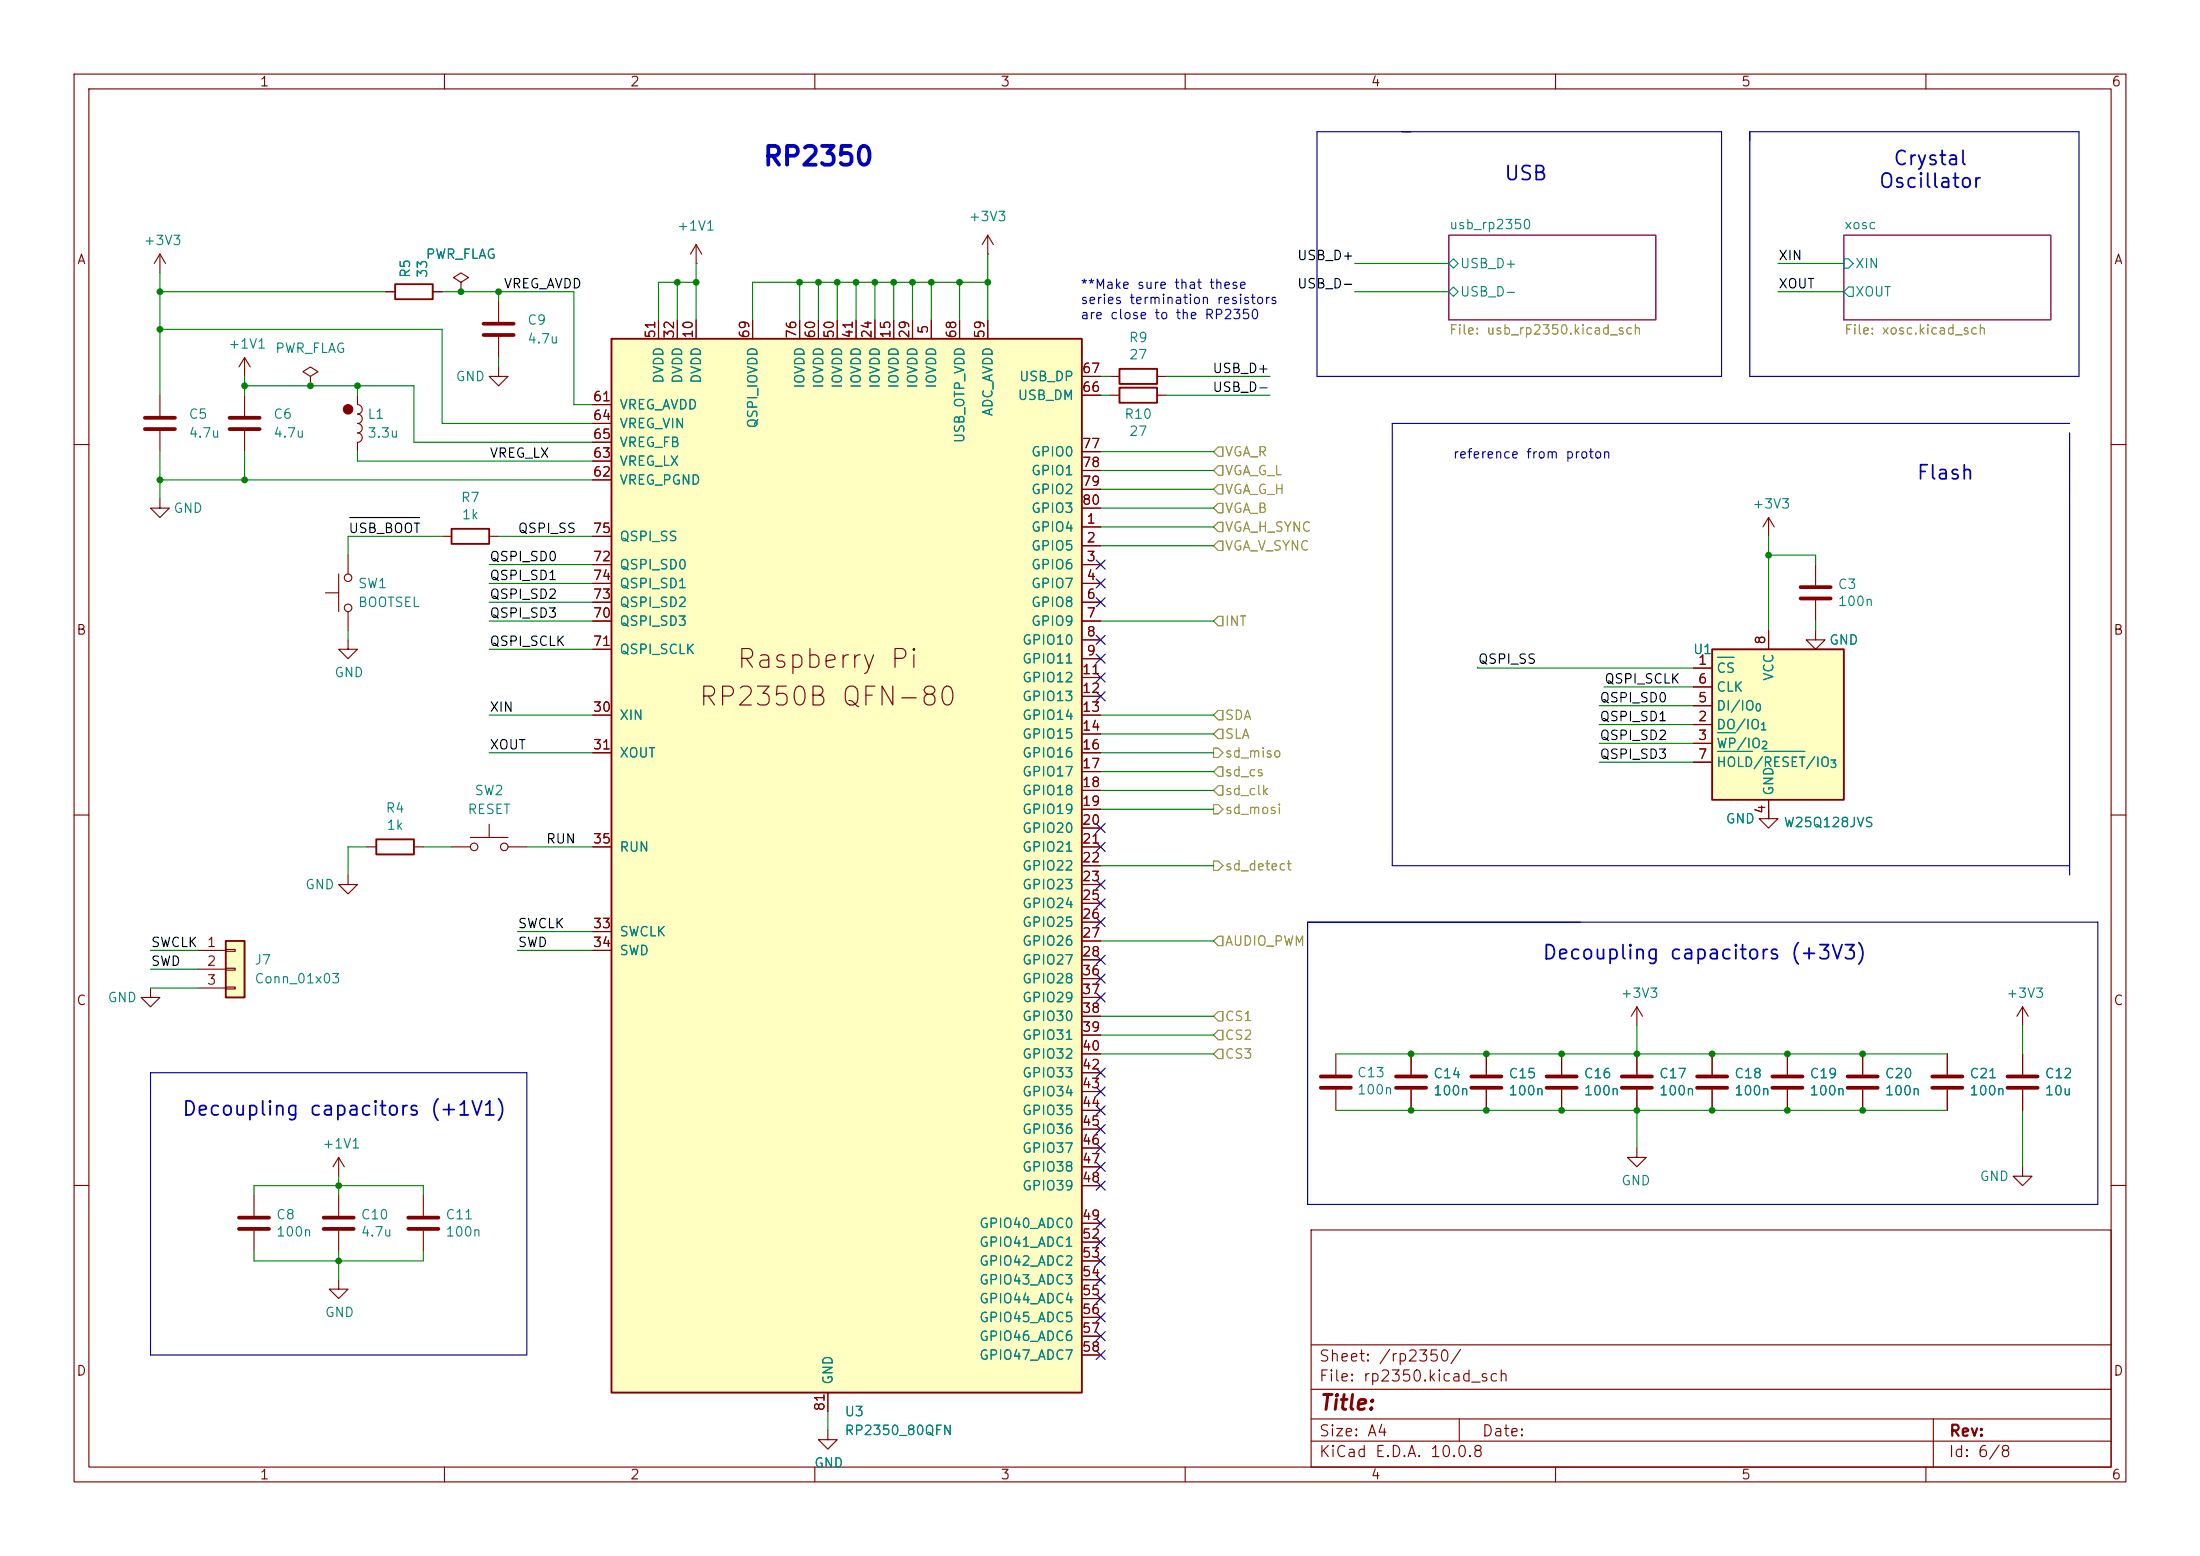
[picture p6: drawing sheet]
<svg xmlns="http://www.w3.org/2000/svg" width="297mm" height="210mm" viewBox="0 0 297 210" stroke-linecap="round" stroke-linejoin="round" font-family="sans-serif">
<g fill="none" stroke="#840000" stroke-width=".15">
<path d="M10 10h277v190h-277zM12 12h273v186h-273zM60 10v2M110 10v2M160 10v2M210 10v2M260 10v2M10 60h2M285 60h2M10 110h2M285 110h2M10 160h2"/>
<path d="M177 166h108v32h-108zM285 160h2M60 198v2M110 198v2M160 198v2M177 194.5h108M177 191.5h108M177 187.5h108M177 181.5h108M197 191.5v3M210 198v2M260 198v2"/>
<path d="M261 191.5v6.5"/>
</g>
<path d="M195.6 31.8h27.9v11.4h-27.9zM248.9 31.8h28v11.4h-28z" fill="none" stroke="#840084" stroke-width=".15"/>
<circle cx="47" cy="55.2" r=".63" fill="#840000"/>
<path d="M195.6 31.8h27.9v11.4h-27.9zM248.9 31.8h28v11.4h-28z" fill="none" stroke="#840084" stroke-width=".15"/>
<path d="M195.6 39.4l.6-.7 .6 .7-.6 .6zM195.6 35.6l.6-.7 .6 .7-.6 .6zM248.9 34.9h.7l.6 .7-.6 .6h-.7zM249.6 38.7h.6v1.3h-.6l-.7-.6z" fill="none" stroke="#008484" stroke-width=".15"/>
<g fill="none" stroke="#840000" stroke-width=".51">
<path d="M243.1 79.2h4M243.1 80.8h4M178.3 145.3h4.1M178.3 146.8h4.1M229.1 145.3h4.1M229.1 146.8h4.1M239.3 145.3h4M239.3 146.8h4M249.4 145.3h4.1M249.4 146.8h4.1M260.9 145.3h4M260.9 146.8h4"/>
<path d="M271 145.3h4.1M271 146.8h4.1M32.3 164.3h4M32.3 165.9h4M43.7 164.3h4.1M43.7 165.9h4.1M55.1 164.3h4.1M55.1 165.9h4.1"/>
</g>
<g fill="none" stroke="#840000" stroke-width=".15">
<path d="M94 35.6h.1M94 33l-.8 1.3M94 33l.7 1.3M94 33v2.6M133.3 34.3h.1M133.3 31.8l-.7 1.2M133.3 31.8l.8 1.2M133.3 31.8v2.5M149.9 53.3h1.2M156.2 53.3h1.3M21.6 67.3v1.3h-1.3l1.3 1.3 1.3-1.3h-1.3M238.8 69.9l-.8 1.2"/>
<path d="M238.8 69.9l.7 1.2M238.8 69.9v2.5M245.1 76.2v2.8M47 86.4v1.2h1.3l-1.3 1.3-1.3-1.3h1.3M245.1 85.1v1.3h1.3l-1.3 1.2-1.3-1.2h1.3M245.1 81v2.8M238.8 109.2v1.3h1.2l-1.2 1.3-1.3-1.3h1.3M20.3 133.4v1.2h1.3l-1.3 1.3-1.3-1.3h1.3M273 135.9v2.5M273 135.9l-.7 1.3M273 135.9l.8 1.3M180.3 142.2v2.8"/>
<path d="M180.3 147.1v2.8M231.1 142.2v2.8M231.1 147.1v2.8M241.3 142.2v2.8M241.3 147.1v2.8M251.5 142.2v2.8M251.5 147.1v2.8M262.9 142.2v2.8M262.9 147.1v2.8M273 157.5v1.3h1.3l-1.3 1.2-1.2-1.2h1.2M273 142.2v2.8M273 147.1v2.8"/>
<path d="M34.3 161.3v2.8M34.3 166.1v2.8M45.7 172.7v1.3h1.3l-1.3 1.3-1.3-1.3h1.3M45.7 161.3v2.8M45.7 166.1v2.8M57.1 161.3v2.8M57.1 166.1v2.8M111.8 193v1.3h1.2l-1.2 1.3-1.3-1.3h1.3"/>
</g>
<path d="M151.1 52.3h5.1v2.1h-5.1z" fill="none" stroke="#840000" stroke-width=".25"/>
<path d="M82.5 45.7h63.5v142.3h-63.5z" fill="#ffffc2"/>
<path d="M53.3 38.4h5.1v2h-5.1zM82.5 45.7h63.5v142.3h-63.5zM61 71.4h5v2h-5zM50.8 113.3h5.1v2h-5.1z" fill="none" stroke="#840000" stroke-width=".25"/>
<g fill="none" stroke="#840000" stroke-width=".15">
<path d="M52.1 39.4h1.2M58.4 39.4h1.3M62.2 38.1l1-.6-1-.7-1 .7 1 .6v1.3M62.2 39.4h.1M80 54.6h2.5M80 57.2h2.5M80 59.7h2.5M88.9 43.2v2.5M91.4 43.2v2.5M94 43.2v2.5M101.6 43.2v2.5M107.9 43.2v2.5"/>
<path d="M110.5 43.2v2.5M113 43.2v2.5M115.6 43.2v2.5M118.1 43.2v2.5M120.6 43.2v2.5M123.2 43.2v2.5M125.7 43.2v2.5M129.5 43.2v2.5M133.3 43.2v2.5M146 53.3h2.6M146 50.8h2.6M59.7 72.4h1.3"/>
<path d="M66 72.4h1.3M80 76.2h2.5M80 78.7h2.5M80 64.8h2.5M80 62.2h2.5M80 72.4h2.5M146 71.1h2.6M146 73.7h2.6M146 76.2h2.6M146 78.7h2.6M146 61h2.6M146 63.5h2.6"/>
<path d="M146 66h2.6M146 68.6h2.6M80 81.3h2.5M80 83.8h2.5M80 96.5h2.5M80 87.6h2.5M146 81.3h2.6M146 83.8h2.6M146 86.4h2.6M146 88.9h2.6M146 91.4h2.6M146 94h2.6"/>
<path d="M146 96.5h2.6M146 99.1h2.6M47 118.1v1.3h1.3l-1.3 1.3-1.3-1.3h1.3M49.5 114.3h1.3M55.9 114.3h1.2M80 101.6h2.5M80 114.3h2.5M146 101.6h2.6M146 104.1h2.6M146 106.7h2.6M146 109.2h2.6M146 111.8h2.6"/>
<path d="M146 114.3h2.6M146 116.8h2.6M146 119.4h2.6M80 125.7h2.5M80 128.3h2.5M146 121.9h2.6M146 124.5h2.6M146 127h2.6M146 129.5h2.6M146 132.1h2.6M146 134.6h2.6M146 137.2h2.6"/>
<path d="M146 139.7h2.6M221 135.9l-.8 1.3M221 135.9l.7 1.3M221 135.9v2.5M45.7 156.2l-.7 1.3M45.7 156.2l.8 1.3M45.7 156.2v2.6M146 142.2h2.6M146 144.8h2.6M146 147.3h2.6M146 149.9h2.6M146 152.4h2.6"/>
<path d="M146 154.9h2.6M146 157.5h2.6M221 142.2v2.8M221 147.1v2.8M146 160h2.6M146 165.1h2.6M146 167.6h2.6M146 170.2h2.6M146 172.7h2.6M146 175.3h2.6M146 177.8h2.6M111.8 188v2.5"/>
<path d="M146 180.3h2.6M146 182.9h2.6"/>
</g>
<path d="M218.9 145.3h4.1M218.9 146.8h4.1" fill="none" stroke="#840000" stroke-width=".51"/>
<path d="M231.1 87.6h17.8v20.4h-17.8z" fill="#ffffc2"/>
<path d="M151.1 49.8h5.1v2h-5.1zM231.1 87.6h17.8v20.4h-17.8z" fill="none" stroke="#840000" stroke-width=".25"/>
<g fill="none" stroke="#840000" stroke-width=".15">
<path d="M21.6 34.3l-.8 1.3M21.6 34.3l.8 1.3M21.6 34.3v2.5M21.6 53.3v2.8M21.6 58.2v2.8M33 48.3l-.7 1.2M33 48.3l.8 1.2M33 48.3v2.5M33 53.3v2.8M33 58.2v2.8M41.9 50.8l1-.6-1-.7-1 .7 1 .6v1.3M41.9 52.1h.1"/>
<path d="M48.3 53.3v1.3a.64 .64 0 0 1 .6 .6 .64 .64 0 0 1-.6 .7 .64 .64 0 0 1 .6 .6 .64 .64 0 0 1-.6 .7M48.3 57.2a.64 .64 0 0 1 .6 .6 .64 .64 0 0 1-.6 .6 .64 .64 0 0 1 .6 .7 .64 .64 0 0 1-.6 .6v1.3M67.3 49.5v1.3h1.3l-1.3 1.3-1.3-1.3h1.3M67.3 40.6v2.8M67.3 45.5v2.8M149.9 50.8h1.2M156.2 50.8h1.3M45.7 77.5v5.1M47 74.9v2.6M43.9 80h1.8M47 82.6v2.5M228.6 90.2h2.5"/>
<path d="M228.6 97.8h2.5M228.6 95.3h2.5M228.6 92.7h2.5M238.8 85.1v2.5M61 114.3h2.5M63.5 113h5.1M66 111.3v1.7M68.6 114.3h2.5M228.6 100.3h2.5M228.6 102.9h2.5M238.8 108v2.5M190.5 142.2v2.8"/>
<path d="M190.5 147.1v2.8M200.7 142.2v2.8M200.7 147.1v2.8M210.8 142.2v2.8M210.8 147.1v2.8M221 154.9v1.3h-1.3l1.3 1.3 1.2-1.3h-1.2"/>
<circle cx="47" cy="78" r=".51"/>
<circle cx="47" cy="82" r=".51"/>
<circle cx="64" cy="114.3" r=".51"/>
<circle cx="68.1" cy="114.3" r=".51"/>
</g>
<path d="M231.9 88.7h2.2M231.9 98.9h2.4M231.9 101.4h4.7M238.2 101.4h5.5" fill="none" stroke="#008484" stroke-width=".15"/>
<path d="M19.6 56.4h4M19.6 57.9h4M31 56.4h4.1M31 57.9h4.1M65.3 43.7h4M65.3 45.2h4M188.5 145.3h4M188.5 146.8h4M198.6 145.3h4.1M198.6 146.8h4.1M208.8 145.3h4.1M208.8 146.8h4.1" fill="none" stroke="#840000" stroke-width=".51"/>
<path d="M30.5 127h2.5v7.6h-2.5z" fill="#ffffc2"/>
<path d="M30.5 127h2.5v7.6h-2.5z" fill="none" stroke="#840000" stroke-width=".25"/>
<g fill="none" stroke="#840000" stroke-width=".15">
<path d="M52.1 39.4h1.2M58.4 39.4h1.3M62.2 39.4h.1M80 54.6h2.5M80 57.2h2.5M80 59.7h2.5M88.9 43.2v2.5M91.4 43.2v2.5M94 43.2v2.5M101.6 43.2v2.5M107.9 43.2v2.5M110.5 43.2v2.5"/>
<path d="M113 43.2v2.5M115.6 43.2v2.5M118.1 43.2v2.5M120.6 43.2v2.5M123.2 43.2v2.5M125.7 43.2v2.5M129.5 43.2v2.5M133.3 43.2v2.5M146 53.3h2.6M146 50.8h2.6M80 76.2h2.5M80 78.7h2.5"/>
<path d="M80 64.8h2.5M80 62.2h2.5M80 72.4h2.5M146 71.1h2.6M146 73.7h2.6M146 76.2h2.6M146 78.7h2.6M146 61h2.6M146 63.5h2.6M146 66h2.6M146 68.6h2.6M80 81.3h2.5"/>
<path d="M80 83.8h2.5M80 96.5h2.5M80 87.6h2.5M146 81.3h2.6M146 83.8h2.6M146 86.4h2.6M146 88.9h2.6M146 91.4h2.6M146 94h2.6M146 96.5h2.6M146 99.1h2.6M228.6 90.2h2.5"/>
<path d="M228.6 97.8h2.5M228.6 95.3h2.5M228.6 92.7h2.5M238.8 85.1v2.5M80 101.6h2.5M80 114.3h2.5M146 101.6h2.6M146 104.1h2.6M146 106.7h2.6M146 109.2h2.6M146 111.8h2.6M146 114.3h2.6"/>
<path d="M146 116.8h2.6M146 119.4h2.6M228.6 100.3h2.5M228.6 102.9h2.5M238.8 108v2.5M26.7 128.3h3.8M26.7 130.8h3.8M26.7 133.4h3.8M30.5 128.1h1.2v.3h-1.2zM30.5 130.7h1.2v.2h-1.2zM30.5 133.2h1.2v.3h-1.2zM80 128.3h2.5"/>
<path d="M80 125.7h2.5M146 121.9h2.6M146 124.5h2.6M146 127h2.6M146 129.5h2.6M146 132.1h2.6M146 134.6h2.6M146 137.2h2.6M146 139.7h2.6M146 142.2h2.6M146 144.8h2.6M146 147.3h2.6"/>
<path d="M146 149.9h2.6M146 152.4h2.6M146 154.9h2.6M146 157.5h2.6M190.5 142.2v2.8M190.5 147.1v2.8M200.7 142.2v2.8M200.7 147.1v2.8M210.8 142.2v2.8M210.8 147.1v2.8M221 142.2v2.8M221 147.1v2.8"/>
<path d="M231.1 142.2v2.8M231.1 147.1v2.8M241.3 142.2v2.8M241.3 147.1v2.8M251.5 142.2v2.8M251.5 147.1v2.8M262.9 142.2v2.8M262.9 147.1v2.8M273 142.2v2.8M273 147.1v2.8M146 160h2.6M146 165.1h2.6"/>
<path d="M146 167.6h2.6M146 170.2h2.6M146 172.7h2.6M146 175.3h2.6M146 177.8h2.6M111.8 188v2.5M146 180.3h2.6M146 182.9h2.6"/>
<circle cx="47" cy="55.2" r=".63"/>
</g>
<g fill="none" stroke="#848400" stroke-width=".15">
<path d="M164.5 70.5h.6v1.3h-.6l-.7-.7zM164.5 65.4h.6v1.3h-.6l-.7-.7zM164.5 60.3h.6v1.3h-.6l-.7-.6zM164.5 73h.6v1.3h-.6l-.7-.6zM164.5 62.9h.6v1.2h-.6l-.7-.6zM164.5 67.9h.6v1.3h-.6l-.7-.6zM164.5 98.4h.6v1.3h-.6l-.7-.6zM164.5 95.9h.6v1.3h-.6l-.7-.7zM164.5 83.2h.6v1.3h-.6l-.7-.7zM163.8 101h.7l.6 .6-.6 .6h-.7zM163.8 108.6h.7l.6 .6-.6 .7h-.7zM163.8 116.2h.7l.6 .6-.6 .7h-.7z"/>
<path d="M164.5 103.5h.6v1.3h-.6l-.7-.7zM164.5 106h.6v1.3h-.6l-.7-.6zM164.5 126.4h.6v1.2h-.6l-.7-.6zM164.5 136.5h.6v1.3h-.6l-.7-.6zM164.5 139.1h.6v1.2h-.6l-.7-.6zM164.5 141.6h.6v1.3h-.6l-.7-.7z"/>
</g>
<path d="M47.2 69.8h9.4" fill="none" stroke="#000" stroke-width=".15"/>
<path d="M177.8 17.8h54.6v33h-54.6zM236.2 17.8h44.5v33h-44.5zM279.4 57.2h-91.4v59.6h91.4M279.4 58.4v59.7M176.5 124.5h106.7v38.1h-106.7zM20.3 144.8h50.8v38.1h-50.8z" fill="none" stroke="#0000c2" stroke-width=".15"/>
<g fill="none" stroke="#008400" stroke-width=".15">
<path d="M21.6 36.8v16.5M21.6 39.4h30.5M59.7 39.4h17.8v15.2h2.5M67.3 39.4v1.2M91.4 38.1v5.1M94 38.1h-5.1v5.1M94 35.6v7.6M107.9 38.1v5.1M110.5 38.1v5.1M113 38.1v5.1M115.6 38.1v5.1M118.1 38.1v5.1"/>
<path d="M120.6 38.1v5.1M123.2 38.1v5.1M125.7 38.1v5.1M129.5 38.1v5.1M133.3 38.1h-31.7v5.1M133.3 34.3v8.9M182.9 35.6h12.7M182.9 39.4h12.7M240 35.6h8.9M240 39.4h8.9M21.6 44.5h38.1v12.7h20.3M33 52.1h22.9v7.6h24.1"/>
<path d="M33 50.8v2.5M48.3 52.1v1.2M67.3 48.3v1.2M148.6 53.3h1.3M148.6 50.8h1.3M157.5 53.3h13.9M157.5 50.8h13.9M21.6 61v6.3M21.6 64.8h58.4M33 61v3.8M48.3 61v1.2h31.7M59.7 72.4h-12.7v2.5"/>
<path d="M66 78.7h14M66 76.2h14M67.3 72.4h12.7M148.6 68.6h15.2M148.6 71.1h15.2M148.6 73.7h15.2M148.6 63.5h15.2M148.6 66h15.2M148.6 61h15.2M238.8 72.4v12.7M238.8 74.9h6.3v1.3M47 85.1v1.3"/>
<path d="M66 96.5h14M66 83.8h14M66 87.6h14M66 81.3h14M148.6 96.5h15.2M148.6 83.8h15.2M148.6 99.1h15.2M199.5 90v.2h29.1M215.9 97.8h12.7M215.9 95.3h12.7M216.5 92.7h12.1M245.1 83.8v1.3"/>
<path d="M49.5 114.3h-2.5v3.8M57.1 114.3h3.9M66 101.6h14M71.1 114.3h8.9M148.6 101.6h15.2M148.6 106.7h15.2M148.6 104.1h15.2M148.6 109.2h15.2M148.6 116.8h15.2M215.9 100.3h12.7M215.9 102.9h12.7M238.8 109.2v1.3"/>
<path d="M20.3 128.3h6.4M20.3 133.4h6.4M20.3 130.8h6.4M69.8 125.7h10.2M69.8 128.3h10.2M148.6 127h15.2M148.6 137.2h15.2M148.6 139.7h15.2M221 138.4v3.8M273 138.4v3.8M45.7 158.8v2.5M148.6 142.2h15.2"/>
<path d="M180.3 149.9h82.6M180.3 142.2h82.6M221 149.9v5M273 149.9v7.6M34.3 161.3v-1.3h22.8v1.3M34.3 168.9v1.3h22.8v-1.3M45.7 168.9v3.8M111.8 190.5v2.5"/>
</g>
<g fill="none" stroke="#000084" stroke-width=".15">
<path d="M148 78.1l1.2 1.2M148 75.6l1.2 1.2M149.2 78.1l-1.2 1.2M149.2 75.6l-1.2 1.2M148 80.7l1.2 1.2M148 93.4l1.2 1.2M148 90.8l1.2 1.2M148 85.8l1.2 1.2M148 88.3l1.2 1.2M149.2 80.7l-1.2 1.2M149.2 93.4l-1.2 1.2M149.2 90.8l-1.2 1.2"/>
<path d="M149.2 85.8l-1.2 1.2M149.2 88.3l-1.2 1.2M148 118.8l1.2 1.2M148 113.7l1.2 1.2M148 111.2l1.2 1.2M149.2 118.8l-1.2 1.2M149.2 113.7l-1.2 1.2M149.2 111.2l-1.2 1.2M148 134l1.2 1.2M148 128.9l1.2 1.2M148 131.5l1.2 1.2M148 123.9l1.2 1.2"/>
<path d="M148 121.3l1.2 1.2M149.2 134l-1.2 1.2M149.2 128.9l-1.2 1.2M149.2 131.5l-1.2 1.2M149.2 123.9l-1.2 1.2M149.2 121.3l-1.2 1.2M148 159.4l1.2 1.2M148 144.2l1.2 1.2M148 149.3l1.2 1.2M148 146.7l1.2 1.2M148 154.3l1.2 1.2M148 151.8l1.2 1.2"/>
<path d="M148 156.9l1.2 1.2M149.2 159.4l-1.2 1.2M149.2 144.2l-1.2 1.2M149.2 149.3l-1.2 1.2M149.2 146.7l-1.2 1.2M149.2 154.3l-1.2 1.2M149.2 151.8l-1.2 1.2M149.2 156.9l-1.2 1.2M148 172.1l1.2 1.2M148 177.2l1.2 1.2M148 179.7l1.2 1.2M148 164.5l1.2 1.2"/>
<path d="M148 169.6l1.2 1.2M148 167l1.2 1.2M148 174.7l1.2 1.2M149.2 172.1l-1.2 1.2M149.2 177.2l-1.2 1.2M149.2 179.7l-1.2 1.2M149.2 164.5l-1.2 1.2M149.2 169.6l-1.2 1.2M149.2 167l-1.2 1.2M149.2 174.7l-1.2 1.2M148 182.3l1.2 1.2M149.2 182.3l-1.2 1.2"/>
</g>
<path d="M231.9 88.7h2.2M231.9 98.9h2.4M231.9 101.4h4.7M238.2 101.4h5.5" fill="none" stroke="#008484" stroke-width=".15"/>
<g fill="#008400">
<circle cx="221" cy="149.9" r=".46"/>
<circle cx="221" cy="142.2" r=".46"/>
<circle cx="251.5" cy="149.9" r=".46"/>
<circle cx="251.5" cy="142.2" r=".46"/>
<circle cx="231.1" cy="149.9" r=".46"/>
<circle cx="241.3" cy="149.9" r=".46"/>
<circle cx="210.8" cy="149.9" r=".46"/>
<circle cx="190.5" cy="142.2" r=".46"/>
<circle cx="210.8" cy="142.2" r=".46"/>
<circle cx="200.7" cy="142.2" r=".46"/>
<circle cx="200.7" cy="149.9" r=".46"/>
<circle cx="190.5" cy="149.9" r=".46"/>
<circle cx="241.3" cy="142.2" r=".46"/>
<circle cx="231.1" cy="142.2" r=".46"/>
<circle cx="238.8" cy="74.9" r=".46"/>
<circle cx="123.2" cy="38.1" r=".46"/>
<circle cx="125.7" cy="38.1" r=".46"/>
<circle cx="107.9" cy="38.1" r=".46"/>
<circle cx="115.6" cy="38.1" r=".46"/>
<circle cx="110.5" cy="38.1" r=".46"/>
<circle cx="118.1" cy="38.1" r=".46"/>
<circle cx="113" cy="38.1" r=".46"/>
<circle cx="120.6" cy="38.1" r=".46"/>
<circle cx="94" cy="38.1" r=".46"/>
<circle cx="129.5" cy="38.1" r=".46"/>
<circle cx="133.3" cy="38.1" r=".46"/>
<circle cx="91.4" cy="38.1" r=".46"/>
<circle cx="33" cy="64.8" r=".46"/>
<circle cx="21.6" cy="64.8" r=".46"/>
<circle cx="48.3" cy="52.1" r=".46"/>
<circle cx="41.9" cy="52.1" r=".46"/>
<circle cx="33" cy="52.1" r=".46"/>
<circle cx="21.6" cy="44.5" r=".46"/>
<circle cx="21.6" cy="39.4" r=".46"/>
<circle cx="67.3" cy="39.4" r=".46"/>
<circle cx="62.2" cy="39.4" r=".46"/>
<circle cx="45.7" cy="160" r=".46"/>
<circle cx="45.7" cy="170.2" r=".46"/>
</g>
<text font-size="2.5" fill="#0000c2" x="102.9" y="23">RP2350</text>
<g font-size="2.5" fill="#840000">
<text x="94.1" y="95.9">RP2350B QFN-80</text>
<text x="99.3" y="90.8">Raspberry Pi</text>
</g>
<text font-size="2" fill="#840000" x="178" y="190.8">Title:</text>
<g font-size="1.9" fill="#0000c2">
<text x="255.5" y="22.8">Crystal</text>
<text x="202.9" y="24.8">USB</text>
<text x="253.5" y="25.8">Oscillator</text>
<text x="258.6" y="65.2">Flash</text>
<text x="208.1" y="130">Decoupling capacitors (+3V3)</text>
<text x="24.5" y="151.1">Decoupling capacitors (+1V1)</text>
</g>
<g font-size="1.5" fill="#840000">
<text x="178" y="184.1">Sheet: /rp2350/</text>
<text x="178" y="186.8">File: rp2350.kicad_sch</text>
<text x="178" y="197">KiCad E.D.A. 10.0.8</text>
<text x="178" y="194.2">Size: A4</text>
<text x="200" y="194.2">Date:</text>
<text x="263" y="197">Id: 6/8</text>
<text x="263" y="194.2">Rev:</text>
</g>
<g font-size="1.3" fill="#840000">
<text x="35" y="12">1</text>
<text x="85" y="12">2</text>
<text x="135" y="12">3</text>
<text x="185" y="12">4</text>
<text x="235" y="12">5</text>
<text x="285" y="12">6</text>
<text x="10.3" y="36">A</text>
<text x="285.3" y="36">A</text>
<text x="88.8" y="45.8" transform="rotate(-90 88.8 45.8)">51</text>
<text x="91.3" y="45.8" transform="rotate(-90 91.3 45.8)">32</text>
<text x="93.8" y="45.8" transform="rotate(-90 93.8 45.8)">10</text>
<text x="101.5" y="45.8" transform="rotate(-90 101.5 45.8)">69</text>
<text x="107.8" y="45.8" transform="rotate(-90 107.8 45.8)">76</text>
<text x="110.4" y="45.8" transform="rotate(-90 110.4 45.8)">60</text>
<text x="112.9" y="45.8" transform="rotate(-90 112.9 45.8)">50</text>
<text x="115.4" y="45.8" transform="rotate(-90 115.4 45.8)">41</text>
<text x="118" y="45.8" transform="rotate(-90 118 45.8)">24</text>
<text x="120.5" y="45.8" transform="rotate(-90 120.5 45.8)">15</text>
<text x="123.1" y="45.8" transform="rotate(-90 123.1 45.8)">29</text>
<text x="125.6" y="45.2" transform="rotate(-90 125.6 45.2)">5</text>
<text x="129.4" y="45.8" transform="rotate(-90 129.4 45.8)">68</text>
<text x="133.2" y="45.8" transform="rotate(-90 133.2 45.8)">59</text>
<text x="146" y="53.2">66</text>
<text x="146" y="50.7">67</text>
<text x="79.9" y="54.5">61</text>
<text x="79.9" y="57">64</text>
<text x="79.9" y="59.6">65</text>
<text x="79.9" y="64.6">62</text>
<text x="79.9" y="62.1">63</text>
<text x="146" y="60.8">77</text>
<text x="146" y="63.4">78</text>
<text x="146" y="65.9">79</text>
<text x="146" y="68.4">80</text>
<text x="146.6" y="71">1</text>
<text x="79.9" y="76.1">72</text>
<text x="79.9" y="72.3">75</text>
<text x="146.6" y="73.5">2</text>
<text x="146.6" y="76.1">3</text>
<text x="79.9" y="83.7">70</text>
<text x="79.9" y="81.1">73</text>
<text x="79.9" y="78.6">74</text>
<text x="146.6" y="78.6">4</text>
<text x="146.6" y="81.1">6</text>
<text x="146.6" y="83.7">7</text>
<text x="10.2" y="86">B</text>
<text x="79.9" y="87.5">71</text>
<text x="146.6" y="86.2">8</text>
<text x="146.6" y="88.8">9</text>
<text x="238.6" y="87.1" transform="rotate(-90 238.6 87.1)">8</text>
<text x="285.2" y="86">B</text>
<text x="146" y="91.3">11</text>
<text x="146" y="93.8">12</text>
<text x="229.1" y="90">1</text>
<text x="229.1" y="95.1">5</text>
<text x="229.1" y="92.6">6</text>
<text x="79.9" y="96.4">30</text>
<text x="79.9" y="101.5">31</text>
<text x="146" y="96.4">13</text>
<text x="146" y="98.9">14</text>
<text x="146" y="101.5">16</text>
<text x="229.1" y="97.7">2</text>
<text x="229.1" y="100.2">3</text>
<text x="146" y="104">17</text>
<text x="146" y="106.5">18</text>
<text x="229.1" y="102.7">7</text>
<text x="146" y="109.1">19</text>
<text x="146" y="111.6">20</text>
<text x="238.6" y="110" transform="rotate(-90 238.6 110)">4</text>
<text x="79.9" y="114.2">35</text>
<text x="146" y="114.2">21</text>
<text x="146" y="116.7">22</text>
<text x="146" y="119.2">23</text>
<text x="79.9" y="125.6">33</text>
<text x="146" y="121.8">25</text>
<text x="146" y="124.3">26</text>
<text x="27.8" y="128.1">1</text>
<text x="27.8" y="130.7">2</text>
<text x="79.9" y="128.1">34</text>
<text x="146" y="126.9">27</text>
<text x="146" y="129.4">28</text>
<text x="146" y="131.9">36</text>
<text x="10.2" y="136">C</text>
<text x="27.8" y="133.2">3</text>
<text x="146" y="134.5">37</text>
<text x="146" y="137">38</text>
<text x="285.2" y="136">C</text>
<text x="146" y="139.6">39</text>
<text x="146" y="142.1">40</text>
<text x="146" y="144.6">42</text>
<text x="146" y="147.2">43</text>
<text x="146" y="149.7">44</text>
<text x="146" y="152.3">45</text>
<text x="146" y="154.8">46</text>
<text x="146" y="157.3">47</text>
<text x="146" y="159.9">48</text>
<text x="146" y="165">49</text>
<text x="146" y="167.5">52</text>
<text x="146" y="170">53</text>
<text x="146" y="172.6">54</text>
<text x="146" y="175.1">55</text>
<text x="146" y="177.7">56</text>
<text x="10.2" y="186">D</text>
<text x="146" y="180.2">57</text>
<text x="146" y="182.7">58</text>
<text x="285.2" y="186">D</text>
<text x="111.6" y="190.6" transform="rotate(-90 111.6 190.6)">81</text>
<text x="35" y="200">1</text>
<text x="85" y="200">2</text>
<text x="135" y="200">3</text>
<text x="185" y="200">4</text>
<text x="235" y="200">5</text>
<text x="285" y="200">6</text>
</g>
<g font-size="1.3" fill="#008484">
<text x="19.3" y="33.4">+3V3</text>
<text x="57.4" y="35.3">PWR_FLAG</text>
<text x="91.3" y="31.4">+1V1</text>
<text x="130.7" y="30.2">+3V3</text>
<text x="195.6" y="31.3">usb_rp2350</text>
<text x="248.9" y="31.3">xosc</text>
<text x="55.7" y="37.6" transform="rotate(-90 55.7 37.6)">R5</text>
<text x="58" y="37.6" transform="rotate(-90 58 37.6)">33</text>
<text x="197" y="40.3">USB_D-</text>
<text x="197" y="36.5">USB_D+</text>
<text x="250.4" y="40.3">XOUT</text>
<text x="250.4" y="36.5">XIN</text>
<text x="30.7" y="47.4">+1V1</text>
<text x="37.1" y="48">PWR_FLAG</text>
<text x="71.1" y="44.1">C9</text>
<text x="71.1" y="46.7">4.7u</text>
<text x="152.3" y="46.5">R9</text>
<text x="61.4" y="51.8">GND</text>
<text x="89.9" y="51.9" transform="rotate(-90 89.9 51.9)">DVDD</text>
<text x="92.4" y="51.9" transform="rotate(-90 92.4 51.9)">DVDD</text>
<text x="94.9" y="51.9" transform="rotate(-90 94.9 51.9)">DVDD</text>
<text x="108.9" y="52.5" transform="rotate(-90 108.9 52.5)">IOVDD</text>
<text x="111.5" y="52.5" transform="rotate(-90 111.5 52.5)">IOVDD</text>
<text x="114" y="52.5" transform="rotate(-90 114 52.5)">IOVDD</text>
<text x="116.5" y="52.5" transform="rotate(-90 116.5 52.5)">IOVDD</text>
<text x="119.1" y="52.5" transform="rotate(-90 119.1 52.5)">IOVDD</text>
<text x="121.6" y="52.5" transform="rotate(-90 121.6 52.5)">IOVDD</text>
<text x="124.2" y="52.5" transform="rotate(-90 124.2 52.5)">IOVDD</text>
<text x="126.7" y="52.5" transform="rotate(-90 126.7 52.5)">IOVDD</text>
<text x="137.5" y="51.8">USB_DP</text>
<text x="152.3" y="48.8">27</text>
<text x="25.4" y="56.8">C5</text>
<text x="25.4" y="59.4">4.7u</text>
<text x="36.8" y="56.8">C6</text>
<text x="36.8" y="59.4">4.7u</text>
<text x="49.5" y="56.8">L1</text>
<text x="49.5" y="59.4">3.3u</text>
<text x="83.5" y="55.6">VREG_AVDD</text>
<text x="83.5" y="58.1">VREG_VIN</text>
<text x="102.6" y="57.9" transform="rotate(-90 102.6 57.9)">QSPI_IOVDD</text>
<text x="130.5" y="59.9" transform="rotate(-90 130.5 59.9)">USB_OTP_VDD</text>
<text x="134.3" y="56.3" transform="rotate(-90 134.3 56.3)">ADC_AVDD</text>
<text x="137.3" y="54.3">USB_DM</text>
<text x="151.7" y="56.8">R10</text>
<text x="152.3" y="59.2">27</text>
<text x="83.5" y="65.7">VREG_PGND</text>
<text x="83.5" y="63.2">VREG_LX</text>
<text x="83.5" y="60.7">VREG_FB</text>
<text x="139.1" y="61.9">GPIO0</text>
<text x="139.1" y="64.5">GPIO1</text>
<text x="23.3" y="69.5">GND</text>
<text x="62.1" y="68.1">R7</text>
<text x="62.3" y="70.4">1k</text>
<text x="139.1" y="67">GPIO2</text>
<text x="139.1" y="69.5">GPIO3</text>
<text x="236.5" y="69">+3V3</text>
<text x="83.5" y="77.2">QSPI_SD0</text>
<text x="83.5" y="73.4">QSPI_SS</text>
<text x="139.1" y="72.1">GPIO4</text>
<text x="139.1" y="74.6">GPIO5</text>
<text x="139.1" y="77.2">GPIO6</text>
<text x="48.2" y="79.7">SW1</text>
<text x="48.2" y="82.2">BOOTSEL</text>
<text x="83.5" y="82.2">QSPI_SD2</text>
<text x="83.5" y="79.7">QSPI_SD1</text>
<text x="139.1" y="79.7">GPIO7</text>
<text x="139.1" y="82.2">GPIO8</text>
<text x="248" y="79.8">C3</text>
<text x="248" y="82.1">100n</text>
<text x="83.5" y="84.8">QSPI_SD3</text>
<text x="83.5" y="88.6">QSPI_SCLK</text>
<text x="137.9" y="87.3">GPIO10</text>
<text x="137.9" y="89.9">GPIO11</text>
<text x="139.1" y="84.8">GPIO9</text>
<text x="228.5" y="88.6">U1</text>
<text x="246.9" y="87.3">GND</text>
<text x="45.1" y="91.7">GND</text>
<text x="137.9" y="92.4">GPIO12</text>
<text x="137.9" y="94.9">GPIO13</text>
<text x="231.6" y="91.1">CS</text>
<text x="231.6" y="93.7">CLK</text>
<text x="239.7" y="92" transform="rotate(-90 239.7 92)">VCC</text>
<text x="83.5" y="97.5">XIN</text>
<text x="137.9" y="97.5">GPIO14</text>
<text x="137.9" y="100">GPIO15</text>
<text x="231.6" y="98.8">DO/IO</text>
<text x="231.6" y="101.3">WP/IO</text>
<text x="231.6" y="96.2">DI/IO</text>
<text x="64" y="107.6">SW2</text>
<text x="83.5" y="102.6">XOUT</text>
<text x="137.9" y="102.6">GPIO16</text>
<text x="137.9" y="105.1">GPIO17</text>
<text x="137.9" y="107.6">GPIO18</text>
<text x="231.6" y="103.8">HOLD/RESET/IO</text>
<text x="239.7" y="107.5" transform="rotate(-90 239.7 107.5)">GND</text>
<text x="52" y="110">R4</text>
<text x="52.1" y="112.3">1k</text>
<text x="63" y="110.2">RESET</text>
<text x="137.9" y="110.2">GPIO19</text>
<text x="137.9" y="112.7">GPIO20</text>
<text x="232.9" y="111.5">GND</text>
<text x="240.7" y="112">W25Q128JVS</text>
<text x="83.5" y="115.3">RUN</text>
<text x="137.9" y="115.3">GPIO21</text>
<text x="137.9" y="117.8">GPIO22</text>
<text x="41.1" y="120.3">GND</text>
<text x="137.9" y="120.3">GPIO23</text>
<text x="137.9" y="122.9">GPIO24</text>
<text x="137.9" y="125.4">GPIO25</text>
<text x="34.3" y="130.5">J7</text>
<text x="83.5" y="126.7">SWCLK</text>
<text x="83.5" y="129.2">SWD</text>
<text x="137.9" y="128">GPIO26</text>
<text x="137.9" y="130.5">GPIO27</text>
<text x="14.4" y="135.6">GND</text>
<text x="34.3" y="133">Conn_01x03</text>
<text x="137.9" y="133">GPIO28</text>
<text x="137.9" y="135.6">GPIO29</text>
<text x="218.7" y="135">+3V3</text>
<text x="270.8" y="135">+3V3</text>
<text x="137.9" y="138.1">GPIO30</text>
<text x="137.9" y="140.7">GPIO31</text>
<text x="137.9" y="143.2">GPIO32</text>
<text x="137.9" y="145.7">GPIO33</text>
<text x="137.9" y="148.3">GPIO34</text>
<text x="183.1" y="145.7">C13</text>
<text x="183.1" y="148">100n</text>
<text x="193.4" y="145.8">C14</text>
<text x="193.4" y="148.2">100n</text>
<text x="203.6" y="145.8">C15</text>
<text x="203.6" y="148.2">100n</text>
<text x="213.7" y="145.8">C16</text>
<text x="213.7" y="148.2">100n</text>
<text x="223.9" y="145.8">C17</text>
<text x="223.9" y="148.2">100n</text>
<text x="234" y="145.8">C18</text>
<text x="234" y="148.2">100n</text>
<text x="244.2" y="145.8">C19</text>
<text x="244.2" y="148.2">100n</text>
<text x="254.4" y="145.8">C20</text>
<text x="254.4" y="148.2">100n</text>
<text x="265.8" y="145.8">C21</text>
<text x="265.8" y="148.2">100n</text>
<text x="276" y="145.8">C12</text>
<text x="276" y="148.2">10u</text>
<text x="43.4" y="155.3">+1V1</text>
<text x="137.9" y="150.8">GPIO35</text>
<text x="137.9" y="153.4">GPIO36</text>
<text x="137.9" y="155.9">GPIO37</text>
<text x="137.9" y="158.4">GPIO38</text>
<text x="137.9" y="161">GPIO39</text>
<text x="218.8" y="160.3">GND</text>
<text x="267.2" y="159.7">GND</text>
<text x="37.2" y="164.9">C8</text>
<text x="37.2" y="167.2">100n</text>
<text x="48.6" y="164.9">C10</text>
<text x="48.6" y="167.2">4.7u</text>
<text x="60.1" y="164.9">C11</text>
<text x="60.1" y="167.2">100n</text>
<text x="132.1" y="166.1">GPIO40_ADC0</text>
<text x="132.1" y="168.6">GPIO41_ADC1</text>
<text x="132.1" y="171.1">GPIO42_ADC2</text>
<text x="132.1" y="173.7">GPIO43_ADC3</text>
<text x="43.8" y="178.1">GND</text>
<text x="132.1" y="176.2">GPIO44_ADC4</text>
<text x="132.1" y="178.8">GPIO45_ADC5</text>
<text x="132.1" y="181.3">GPIO46_ADC6</text>
<text x="132.1" y="183.8">GPIO47_ADC7</text>
<text x="112.7" y="187" transform="rotate(-90 112.7 187)">GND</text>
<text x="113.9" y="191.5">U3</text>
<text x="113.9" y="194">RP2350_80QFN</text>
<text x="109.8" y="198.4">GND</text>
</g>
<g font-size="1.3">
<text x="175" y="35.4">USB_D+</text>
<text x="240" y="35.4">XIN</text>
<text x="67.9" y="39.2">VREG_AVDD</text>
<text x="175" y="39.2">USB_D-</text>
<text x="240" y="39.2">XOUT</text>
<text x="163.6" y="50.7">USB_D+</text>
<text x="163.6" y="53.2">USB_D-</text>
<text x="66" y="62.1">VREG_LX</text>
<text x="47" y="72.3">USB_BOOT</text>
<text x="66" y="76.1">QSPI_SD0</text>
<text x="69.8" y="72.3">QSPI_SS</text>
<text x="66" y="81.2">QSPI_SD2</text>
<text x="66" y="83.7">QSPI_SD3</text>
<text x="66" y="78.6">QSPI_SD1</text>
<text x="66" y="87.5">QSPI_SCLK</text>
<text x="199.5" y="89.9">QSPI_SS</text>
<text x="215.9" y="95.1">QSPI_SD0</text>
<text x="216.5" y="92.6">QSPI_SCLK</text>
<text x="66" y="96.4">XIN</text>
<text x="66" y="101.5">XOUT</text>
<text x="215.9" y="100.2">QSPI_SD2</text>
<text x="215.9" y="97.7">QSPI_SD1</text>
<text x="215.9" y="102.7">QSPI_SD3</text>
<text x="73.6" y="114.2">RUN</text>
<text x="69.8" y="125.6">SWCLK</text>
<text x="20.3" y="130.7">SWD</text>
<text x="20.3" y="128.1">SWCLK</text>
<text x="69.8" y="128.1">SWD</text>
</g>
<g font-size="1.3" fill="#0000c2">
<text x="145.8" y="39.3">**Make sure that these</text>
<text x="145.8" y="41.4">series termination resistors</text>
<text x="145.8" y="43.4">are close to the RP2350</text>
<text x="196.1" y="62.2">reference from proton</text>
</g>
<g font-size="1.3" fill="#848400">
<text x="195.6" y="45.5">File: usb_rp2350.kicad_sch</text>
<text x="248.9" y="45.5">File: xosc.kicad_sch</text>
<text x="165.3" y="61.9">VGA_R</text>
<text x="165.3" y="64.5">VGA_G_L</text>
<text x="165.3" y="67">VGA_G_H</text>
<text x="165.3" y="69.5">VGA_B</text>
<text x="165.3" y="72.1">VGA_H_SYNC</text>
<text x="165.3" y="74.6">VGA_V_SYNC</text>
<text x="165.3" y="84.8">INT</text>
<text x="165.3" y="100">SLA</text>
<text x="165.3" y="97.5">SDA</text>
<text x="165.3" y="105.1">sd_cs</text>
<text x="165.3" y="102.6">sd_miso</text>
<text x="165.3" y="107.6">sd_clk</text>
<text x="165.3" y="110.2">sd_mosi</text>
<text x="165.3" y="117.8">sd_detect</text>
<text x="165.3" y="128">AUDIO_PWM</text>
<text x="165.3" y="138.1">CS1</text>
<text x="165.3" y="143.2">CS3</text>
<text x="165.3" y="140.7">CS2</text>
</g>
<g font-size="1" fill="#008484">
<text x="236.8" y="96.3">0</text>
<text x="237.5" y="98.8">1</text>
<text x="237.6" y="101.4">2</text>
<text x="246.9" y="103.9">3</text>
</g>
</svg>
